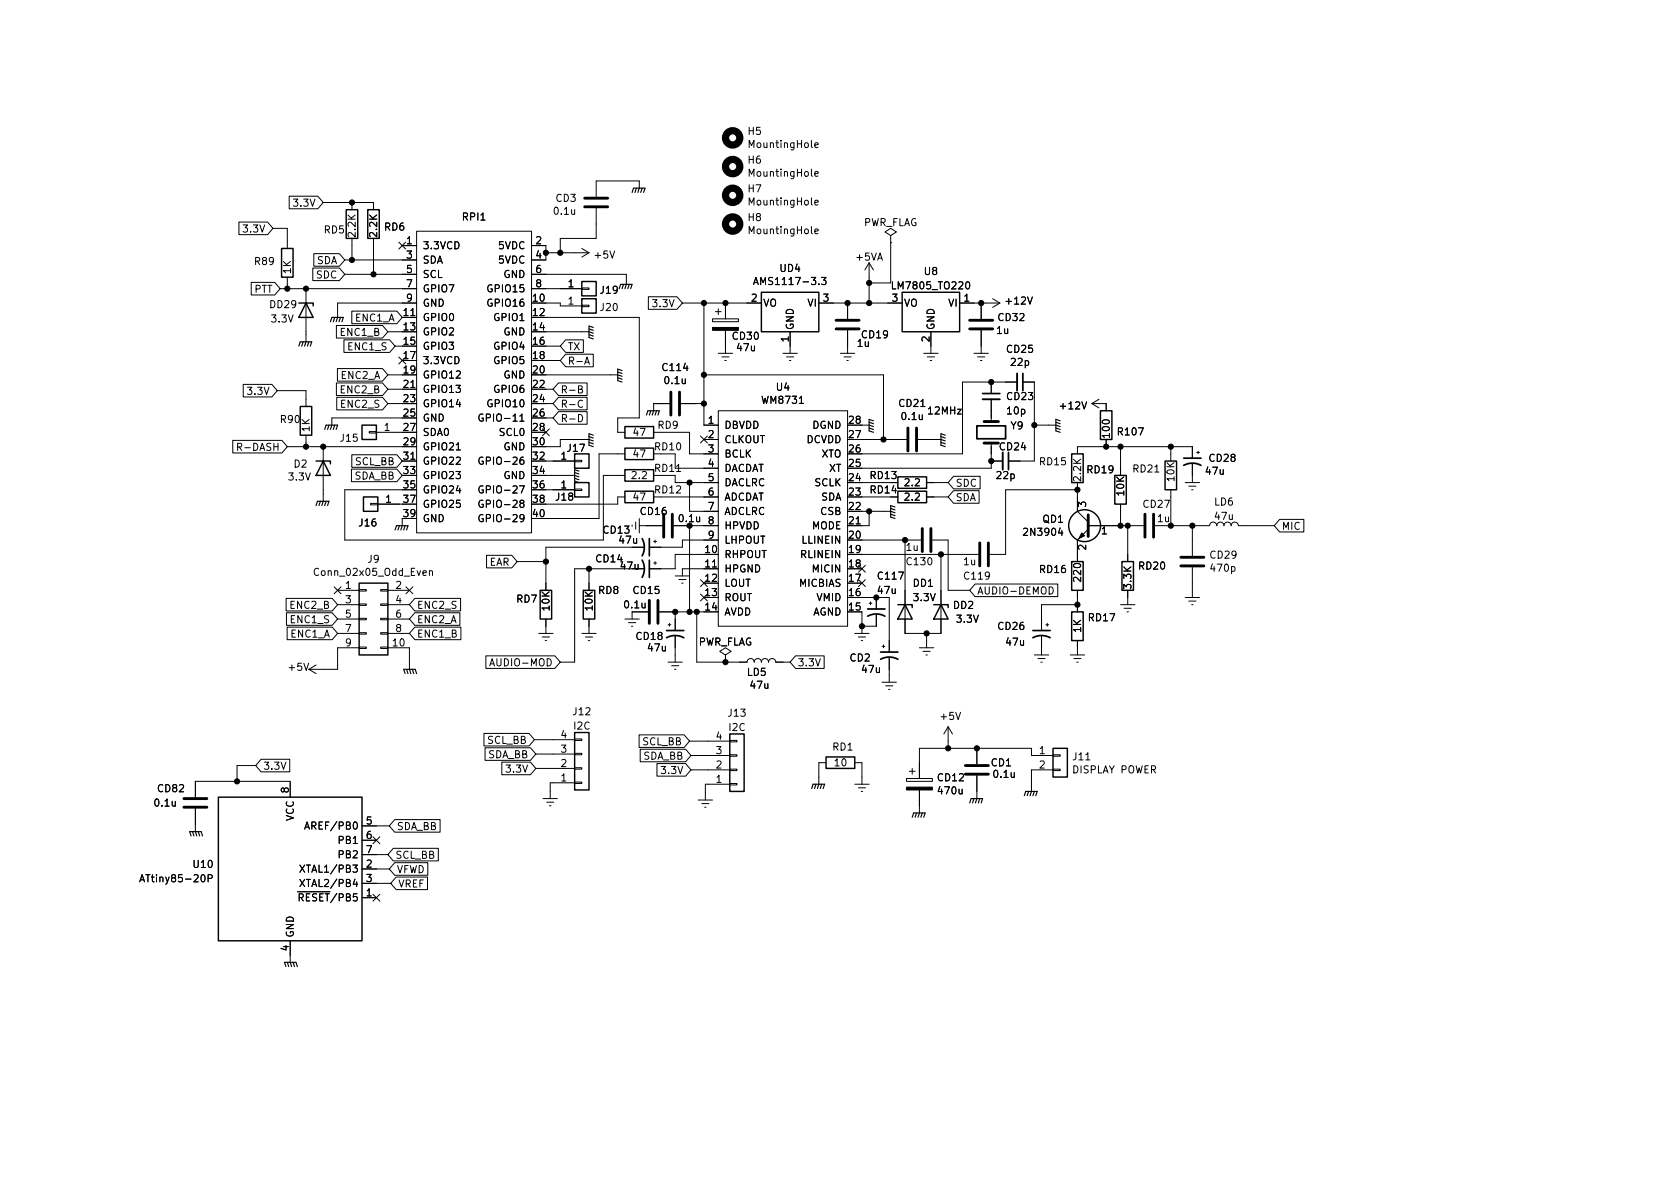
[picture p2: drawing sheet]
<svg xmlns="http://www.w3.org/2000/svg" width="297mm" height="210mm" viewBox="0 0 297 210" stroke-linecap="round" stroke-linejoin="round" font-family="sans-serif">
<g fill="none" stroke="#000" stroke-width=".18">
<path d="M42.2 39.3h5.1l1 1.1-1 1.1h-5.1zM51.1 34.7h5.1l.9 1.1-.9 1.1h-5.1zM57.1 35.8h8.9v1.3M62.2 35.8v1.3M105.4 36.8v5.4h-6.3v2.5M113 33.3v-1.3h-7.6v2.8M144.1 25.7l.6-.1-.1-.3-.3-.1-.2 .2v.6h.5M144.1 35.8l.6-.1-.1-.2-.3-.1-.2 .2v.6h.5M144.1 30.8l.6-.2-.1-.2-.3-.1-.2 .2v.6h.5M44.4 49.9h4.2l.9 1.1-.9 1.2h-4.2zM48.3 40.4h2.5v3.5M49.5 51h24.2"/>
<path d="M50.8 49v2M54.1 51v9.4M55.3 47.4h4.7l1 1.1-1 1.1h-4.7zM55.5 44.9h4.5l1 1.1-1 1.1h-4.5zM59.5 57.6h8.1l1 1.1-1 1.1h-8.1zM61 46h12.7M61 48.5h12.7M62.2 55h8l.9 1.1-.9 1.1h-8zM62.2 42.2v3.8M66 42.2v6.3M68.6 58.7h2.5M70.5 42.8l1.2 1.2"/>
<path d="M71.1 43.4h2.6M71.1 56.1h2.6M71.7 42.8l-1.2 1.2M73.7 40.9h20.3v53.3h-20.3zM73.7 53.6h-14v2.5M94 43.4h2.5v2.6h-2.5M94 48.5h16.7v1.8M94 51h8.9M96.5 53.6h2.6v.5h3.8M96.5 56.1h16.5v17.8h-3.8v2.5h1.3M96.5 44.7h7.6M96.5 58.7h7.6"/>
<path d="M102.9 54h1.2v.2h-1.2zM102.9 50.9h1.2v.3h-1.2zM102.9 43.9l1.2 .8M104.1 44.7l-1.2 .8M114.6 52.5h5.1l.9 1.1-.9 1.1h-5.1zM120.6 53.6h14M124.5 53.6v21.6h2.5M126 56.4h4.6v.5h-4.6zM126.5 55.1h1M127 54.6v1M128.3 53.6v2.8M128.3 58.4v4.1"/>
<path d="M133.2 50.3l.5-1.2 .4 1.2M133.3 50h.7M139.7 58.7v3.8M144.1 40.9l.6-.1-.1-.3h-.3l-.2 .2v.6h.5M144.8 53.6h14.7M145.3 49.1h.7l-.4 .4 .4 .2v.5l-.2 .1-.5-.1M149.9 53.6v2.8M149.9 58.4v4.1M153.7 46.5l-.8 1.2M153.7 46.5v7.1M153.7 46.5l.7 1.2M157.5 41.7l1-.7-1-.6-1 .6 1 .7v1.2"/>
<path d="M157.5 42.9h.1M157.5 42.9v7.1h-3.8M164.6 58.7v3.8M169.7 53.6h7.1M173.5 53.6v2.8M173.5 58.4v4.1M175.5 52.8l1.3 .8M176.8 53.6l-1.3 .8M41.2 77.9h8.6l1 1.1-1 1.1h-8.6zM42 79h.6l.1-.2v-.3l-.7-.1v1.3M43 68h5.1l.9 1.1-.9 1.1h-5.1zM49 69.1h5.1v2.8"/>
<path d="M50.8 79h20.3M54.1 77v2M57.1 79v9.6M59.5 67.7h8.1l1 1.1-1 1.1h-8.1zM59.5 70.3h8.1l1 1.1-1 1.1h-8.1zM59.7 65.2h7.9l1 1.1-1 1.1h-7.9zM60.8 60.1h8.1l.9 1.1-.9 1.1h-8.1zM65.3 76.3h1.2v.3h-1.2zM66.5 76.4h4.6M68.6 66.3h2.5M68.6 68.8h5.1M68.6 71.4h2.5"/>
<path d="M69.8 61.2h1.3M70.5 63.1l1.2 1.3M71.1 73.9h-12.4v1.3M71.7 63.1l-1.2 1.3M80.7 79.6h.7M85.4 73.3a.59 .59 0 0 0-.7 .5 .59 .59 0 0 0 .7 .6v-.5h-.2M95.9 75.8l1.2 1.3M96.5 63.7h2.6M96.5 66.3h12.7M96.5 68.8h1.3M96.5 71.4h1.3M96.5 73.9h1.3"/>
<path d="M96.5 61.2h2.6M97.1 75.8l-1.2 1.3M98.7 72.8h5.1v2.2h-5.1l-.9-1.1zM98.7 67.7h5.1v2.2h-5.1l-.9-1.1zM98.7 70.3h5.1v2.2h-5.1l-.9-1.1zM100 62.6h4.9v2.3h-4.9l-.9-1.2zM100 60.1h3.1v2.2h-3.1l-.9-1.1zM102.3 73.3a.64 .64 0 0 1 .7 .6 .64 .64 0 0 1-.7 .7zM102.3 68.8h.5l.1-.2v-.3l-.6-.1v1.3h.5l.1-.1 .1-.3-.3-.3M103 70.9a.6 .6 0 0 0-.8 .4 .6 .6 0 0 0 .6 .7l.2-.1M103.4 64.4l.4-1.3 .4 1.3M103.5 64.1h.6"/>
<path d="M104.1 77.7h-5v1.3h-2.6M115.6 76.4h6.3v3.9h5.1M118.4 71.4h-2.8v1.2M120.4 71.4h4.1M123.9 77.1l1.2 1.2M124.5 77.7h2.5M124.5 66.3h31.7v11.4M125.1 77.1l-1.2 1.2M127 72.6h22.9v38.1h-22.9zM127 62.5h2.5M127.6 63.1h1.3M128.1 63.7h.3"/>
<path d="M138.4 62.5h2.6M139.1 63.1h1.2M139.6 63.7h.2M148.6 62.5h2.5M149.2 63.1h1.3M149.7 63.7h.3M152.4 75.2h1.3M152.4 77.7h7.9M162.3 77.7h4.1M163.3 62.5h2.6M164 63.1h1.2M164.5 63.7h.2"/>
<path d="M172.2 62.5h2.6M172.8 63.1h1.3M173.4 63.7h.2M175.3 67.6v2M175.3 70.6v3.9M175.3 78.4v4.4h-22.9M179.8 67.6h-9.6v12.7h-17.8M180.8 67.6h2.1v13.9h-4.6M182.9 75.2h3.8M193 71.4h2.6v1.2M193 71.4l1.3 .7M194.3 70.6l-1.3 .8"/>
<path d="M195.6 77.7v1.3M198.1 79v5.1M207 79v2.5M211.8 79.8v.5M62.1 83h8.1l.9 1.1-.9 1.1h-8.1zM62.2 80.4h8l.9 1.1-.9 1.1h-8zM65.5 89h1.3v.3h-1.3zM66.8 89.1h4.3M71.1 81.5h2.6M71.1 91.7v1.3M85.4 80.9a.59 .59 0 0 0-.7 .6 .59 .59 0 0 0 .7 .5v-.4h-.2M85.4 86a.59 .59 0 0 0-.7 .5 .59 .59 0 0 0 .7 .6v-.5h-.2"/>
<path d="M85.4 88.5a.59 .59 0 0 0-.7 .6 .59 .59 0 0 0 .7 .6v-.5h-.2M85.4 91.1a.59 .59 0 0 0-.7 .5 .59 .59 0 0 0 .7 .6v-.5h-.2M86 98.2h4.5l.9 1.1-.9 1.1h-4.5zM91.4 99.3h5.1M96.5 81.5h5.1M96.5 86.6h5.1M96.5 84.1h5.1M101.6 86.5h1.3v.2h-1.3zM101.6 81.4h1.3v.3h-1.3zM110.5 87.9h-1.3v1.2h-12.7M110.5 84.1h-3.8v11.4h-45.7v-8.9h10.1M110.5 80.3h-4.6v11.4h-9.4"/>
<path d="M112.4 92.3v1.3M113 93h4.1M113 91.7v2.5M113.8 96.8h-17.3v7.6M115.6 87.9h11.4M115.6 84.1h3.8v1.2h7.6M115.6 99.6h.5M115.6 95.8h.5M115.8 95.5v.5M115.8 99.3v.5M119.1 93h7.9M119.4 80.3v2.5h7.6"/>
<path d="M121.9 85.3v5.1h5.1M121.9 93v15.2M124.5 98h-5.1v2.6h-4.6M127 95.5h-6.4v1.3h-5.8M151.8 100l1.2 1.2M152.4 87.9h6.3M152.4 85.3h5.1M152.4 90.4h5.1M152.4 95.5h10.4M152.4 98h20.6M153 100l-1.2 1.2M153.7 90.4v2.6h-3.8"/>
<path d="M160 95.5v16.5h6.4v-14M163.8 87.9h3.8M163.8 85.3h3.8M164.8 95.5h2.8v8.9h3.8M168.6 84.2h4.7v2.2h-4.7l-1-1.1zM168.6 86.8h4.5v2.2h-4.5l-1-1.1zM175.3 81.5h2M190.5 80.3v-1.3h20.3v2M190.5 85.3v5.1l1.9 1.9M190.5 86.6h-12.7v11.4h-2.8M192.4 93.6l-1.9 1.9v3.8M192.4 93h9.8"/>
<path d="M198.1 89.1v3.9M199.4 93v6.3M204.2 93h9.7a.64 .64 0 0 1 .6-.7 .64 .64 0 0 1 .6 .7 .64 .64 0 0 1 .7-.7 .64 .64 0 0 1 .6 .7 .64 .64 0 0 1 .6-.7 .64 .64 0 0 1 .7 .7 .64 .64 0 0 1 .6-.7 .64 .64 0 0 1 .6 .7h6.4M207 86.6v6.4M209.5 85.3h2.6M210.2 86h1.3M210.7 86.6h.2M210.8 82v3.3M210.8 93v5.3M211.6 80h.5M226.3 91.8h4.2v2.3h-4.2l-1-1.1zM50.6 105.8h8.1l1 1.1-1 1.1h-8.1z"/>
<path d="M50.6 108.4h8.1l1 1.1-1 1.1h-8.1zM50.8 110.9h7.9l1 1.1-1 1.1h-7.9zM54.6 118.4l1.3 .7M55.9 117.6l-1.3 .8M59.1 103.8l1.2 1.2M59.7 106.9h3.8M59.7 104.4h3.8M59.7 109.5h3.8M59.7 112h3.8M60.3 103.8l-1.2 1.2M63.5 114.4h1.3v.3h-1.3zM63.5 111.9h1.3v.2h-1.3z"/>
<path d="M63.5 109.3h1.3v.3h-1.3zM63.5 106.8h1.3v.3h-1.3zM63.5 104.3h1.3v.2h-1.3zM63.5 114.5h-3.8v3.9h-5.1M67.3 114.4h1.3v.3h-1.3zM67.3 111.9h1.3v.2h-1.3zM67.3 109.3h1.3v.3h-1.3zM67.3 106.8h1.3v.3h-1.3zM67.3 104.3h1.3v.2h-1.3zM68.6 106.9h3.8M68.6 114.5h3.8v3.9M68.6 104.4h3.8"/>
<path d="M68.6 109.5h3.8M68.6 112h3.8M71.8 103.8l1.2 1.2M73 103.8l-1.2 1.2M73.3 110.9h8.2v2.2h-8.2l-.9-1.1zM73.3 108.4h8v2.2h-8l-.9-1.1zM73.3 105.8h8.1v2.2h-8.1l-.9-1.1zM75.9 101l.2-.1 .3 .1 .1 .8M75.9 100.9v.9M85.9 116h12.2l1 1.1-1 1.1h-12.2zM86.6 117.8l.4-1.3 .4 1.3M86.7 117.4h.6"/>
<path d="M95.2 112h2.6M95.9 112.6h1.3M96.4 113.3h.2M96.5 109.5v2.5M102.9 112h2.5M103.5 112.6h1.3M104 113.3h.3M104.1 100.6v3.8M104.1 109.5v2.5M110.5 109.5h2.5M111.1 110.1h1.3M111.6 110.7h.3"/>
<path d="M113.8 100.6h-12.2v16.5h-2.5M114.6 108.2h-2.8v1.3M116.6 108.2h7.9M118.1 117.1h2.5M118.1 110.5h.5M118.4 110.2v.5M118.7 117.7h1.3M119.3 118.4h.2M119.4 108.2v3.3M119.4 112.5v4.6M119.4 101.8h2.5M120 102.5h1.3"/>
<path d="M120.5 103.1h.3M123.2 108.2v8.9h8.9a.64 .64 0 0 1 .6-.6 .64 .64 0 0 1 .6 .6 .64 .64 0 0 1 .7-.6 .64 .64 0 0 1 .6 .6 .64 .64 0 0 1 .7-.6 .64 .64 0 0 1 .6 .6 .64 .64 0 0 1 .6-.6 .64 .64 0 0 1 .7 .6h2.5M123.9 102.5l1.2 1.2M123.9 105l1.2 1.3M125.1 102.5l-1.2 1.2M125.1 105l-1.2 1.3M127 100.6h-6.4v1.2M128.3 115.8l1-.6-1-.7-1 .7 1 .6v1.3M128.3 117.1h.1M140.7 116h5v2.2h-5l-1-1.1zM151.1 112h2.6M151.8 112.6h1.2"/>
<path d="M151.8 102.5l1.2 1.2M152.3 113.3h.2M152.4 105.7h2.5v2M152.4 108.2v3.8M153 102.5l-1.2 1.2M153.7 106.7h.5M153.9 106.4v.5M154.9 108.7v2h-2.5M156 114.3h.5M156.2 114v.5M157.2 105.7v9.6M157.2 116.3v4.3"/>
<path d="M162.6 114.5h2.5M163.2 115.2h1.3M163.7 115.8h.3M163.8 112v2.5M172.4 103.3h14.6v2.2h-14.6l-1-1.1zM182.9 115.8h2.5M183.5 116.5h1.3M184 117.1h.3M184.1 112.5v3.3M184.9 110.5h.5M185.2 110.2v.5M185.5 103.8a.64 .64 0 0 1 .7 .6 .64 .64 0 0 1-.7 .7z"/>
<path d="M189.2 115.8h2.6M189.9 116.5h1.2M190.4 117.1h.2M190.5 106.9h-6.4v4.6M190.5 104.4v3.8M190.5 113.3v2.5M198.1 106.9h2.6M198.8 107.6h1.2M199.3 108.2h.2M199.4 104.4v2.5M209.5 105.7h2.6M210.2 106.3h1.3"/>
<path d="M210.7 106.9h.2M210.8 100.3v5.4M45.2 135.4h-3.3v2.8M46.2 134.3h5v2.2h-5l-1-1.1zM85.6 129.7h7.9l1 1.1-1 1.1h-7.9zM85.8 132.2h8l.9 1.1-.9 1.2h-8zM88.7 134.8h5.1l.9 1.1-.9 1.1h-5.1zM94.5 130.8h7.1M94.7 135.9h6.9M94.7 133.3h6.9M101.6 130.7h1.3v.2h-1.3zM101.6 133.2h1.3v.3h-1.3z"/>
<path d="M101.6 135.8h1.3v.2h-1.3zM101.6 138.3h1.3v.3h-1.3zM101.6 138.4h-4.3v2.8M113 129.9h8l.9 1.2-.9 1.1h-8zM113.2 132.5h8l1 1.1-1 1.1h-8zM116.2 135h5l1 1.1-1 1.1h-5zM121.9 131.1h7.1M122.2 136.1h6.8M122.2 133.6h6.8M129 130.9h1.3v.3h-1.3zM129 133.5h1.3v.2h-1.3zM129 136h1.3v.3h-1.3z"/>
<path d="M129 138.6h1.3v.2h-1.3zM129 138.7h-4.3v2.8M146 134.9h-1.2v3.8M151.1 138.7h2.6M151.1 134.9h1.3v3.8M151.8 139.3h1.2M152.3 139.9h.2M156 120.6h2.5M156.6 121.3h1.3M157.1 121.9h.3M160.3 137.7h4.5v.5h-4.5zM160.8 136.4h1"/>
<path d="M161.3 135.9v1M162.6 139.7v4.1M167.6 128.5l-.7 1.3M167.6 128.5v3.8M167.6 128.5l.8 1.3M172.7 132.3v2.8M172.7 137.2v4M186.2 136h1.3v.3h-1.3zM186.2 133.5h1.3v.2h-1.3zM186.2 136.1h-3.8v3.8M186.2 133.6h-3.8v-1.3h-19.8v5.4M24.7 155.9l.4-1.2 .5 1.2"/>
<path d="M24.8 155.6h.6M34.5 141v-2.8h16.8v2.8M34.5 143v4.1M36.8 155.3h.6l.1-.2v-.3l-.7-.1v1.2M53 153l.9 1.2M53 155.5l.9 1.3M53.9 146.6l.4-1.3 .4 1.3M53.9 153l-.9 1.2M53.9 155.5l-.9 1.3M54 146.3h.6M64 158.7h2.5M64 153.7h4.8"/>
<path d="M64 156.2h5.1M64 146h4.8M64 148.6h2.5M64 151.1h4.6M65.9 148l1.3 1.2M65.9 158.1l1.3 1.3M67.2 148l-1.3 1.2M67.2 158.1l-1.3 1.3M69.5 150h8v2.2h-8l-.9-1.1zM69.8 152.6h5.8v2.2h-5.8l-1-1.1zM69.8 144.9h8v2.3h-8l-1-1.2zM70 155.1h5.6v2.2h-5.6l-.9-1.1z"/>
<path d="M96 141.2h2.6M96.6 141.9h1.3M97.2 142.5h.2M123.4 141.5h2.6M124.1 142.1h1.2M124.6 142.7h.2M51.3 166.4v3.8"/>
</g>
<g fill="#000" stroke="#000" stroke-width=".18">
<path d="M126 57.9h4.6v.5h-4.6zM191.3 94.2l.5 .5-1 .5zM160.3 139.2h4.5v.5h-4.5z"/>
<circle cx="62.2" cy="35.8" r=".46"/>
<circle cx="50.8" cy="51" r=".46"/>
<circle cx="54.1" cy="51" r=".46"/>
<circle cx="62.2" cy="46" r=".46"/>
<circle cx="66" cy="48.5" r=".46"/>
<circle cx="96.5" cy="44.7" r=".46"/>
<circle cx="99.1" cy="44.7" r=".46"/>
<circle cx="124.5" cy="53.6" r=".46"/>
<circle cx="128.3" cy="53.6" r=".46"/>
<circle cx="149.9" cy="53.6" r=".46"/>
<circle cx="153.7" cy="53.6" r=".46"/>
<circle cx="153.7" cy="50" r=".46"/>
<circle cx="173.5" cy="53.6" r=".46"/>
<circle cx="54.1" cy="79" r=".46"/>
<circle cx="57.1" cy="79" r=".46"/>
<circle cx="124.5" cy="71.4" r=".46"/>
<circle cx="124.5" cy="66.3" r=".46"/>
<circle cx="156.2" cy="77.7" r=".46"/>
<circle cx="175.3" cy="67.6" r=".46"/>
<circle cx="182.9" cy="75.2" r=".46"/>
<circle cx="195.6" cy="79" r=".46"/>
<circle cx="198.1" cy="79" r=".46"/>
<circle cx="207" cy="79" r=".46"/>
<circle cx="96.5" cy="99.3" r=".46"/>
<circle cx="121.9" cy="85.3" r=".46"/>
<circle cx="121.9" cy="93" r=".46"/>
<circle cx="153.7" cy="90.4" r=".46"/>
<circle cx="160" cy="95.5" r=".46"/>
<circle cx="166.4" cy="98" r=".46"/>
<circle cx="175.3" cy="81.5" r=".46"/>
<circle cx="190.5" cy="86.6" r=".46"/>
<circle cx="198.1" cy="93" r=".46"/>
<circle cx="199.4" cy="93" r=".46"/>
<circle cx="207" cy="93" r=".46"/>
<circle cx="210.8" cy="93" r=".46"/>
<circle cx="104.1" cy="100.6" r=".46"/>
<circle cx="119.4" cy="108.2" r=".46"/>
<circle cx="121.9" cy="108.2" r=".46"/>
<circle cx="123.2" cy="108.2" r=".46"/>
<circle cx="128.3" cy="117.1" r=".46"/>
<circle cx="152.4" cy="110.7" r=".46"/>
<circle cx="154.9" cy="105.7" r=".46"/>
<circle cx="163.8" cy="112" r=".46"/>
<circle cx="190.5" cy="106.9" r=".46"/>
<circle cx="41.9" cy="138.2" r=".46"/>
<circle cx="167.6" cy="132.3" r=".46"/>
<circle cx="172.7" cy="132.3" r=".46"/>
</g>
<g fill="none" stroke="#000" stroke-width="1.3">
<circle cx="129.5" cy="29.5" r="1.27"/>
<circle cx="129.5" cy="24.4" r="1.27"/>
<circle cx="129.5" cy="34.5" r="1.27"/>
<circle cx="129.5" cy="39.6" r="1.27"/>
</g>
<g fill="none" stroke="#000" stroke-width=".25">
<path d="M61.2 37.1h2v5.1h-2zM65 37.1h2.1v5.1h-2.1zM49.8 43.9h2v5.1h-2zM52.8 53.6h2.6v.5M54.1 53.6l1.3 2.5h-2.6zM102.9 52.8h2.5v2.6h-2.5zM102.9 49.8h2.5v2.5h-2.5zM134.6 51.7h10.2v7h-10.2zM159.5 51.7h10.2v7h-10.2zM53.1 71.9h2v5.1h-2zM64 75.2h2.5v2.5h-2.5zM110.5 79.2h5.1v2.1h-5.1z"/>
<path d="M110.5 75.4h5.1v2.1h-5.1zM194.6 72.6h2v5.1h-2zM55.9 81.5h2.5v.5M57.1 81.5l1.3 2.6h-2.5zM64.3 87.9h2.5v2.5h-2.5zM101.6 85.3h2.5v2.6h-2.5zM101.6 80.3h2.5v2.5h-2.5zM110.5 86.9h5.1v2h-5.1zM110.5 83.1h5.1v2h-5.1zM158.7 86.9h5.1v2h-5.1zM158.7 84.3h5.1v2.1h-5.1zM189.5 99.3h2v5.1h-2z"/>
<path d="M189.5 80.3h2v5h-2zM197.1 84.1h2v5h-2zM198.4 99.3h2v5.1h-2zM206 81.5h2v5.1h-2zM63.5 103.1h5.1v12.7h-5.1zM95.5 104.4h2v5.1h-2zM103.1 104.4h2.1v5.1h-2.1zM158.7 106.9h2.6v.5M160 106.9l1.3 2.6h-2.6zM165.1 106.9h2.5v.5M166.4 106.9l1.2 2.6h-2.5zM189.5 108.2h2v5.1h-2z"/>
<path d="M101.6 129.5h2.5v10.2h-2.5zM129 129.8h2.6v10.1h-2.6zM146 133.9h5.1v2h-5.1zM186.2 132.3h2.5v5.1h-2.5zM38.6 141h25.4v25.4h-25.4z"/>
<circle cx="191.8" cy="93" r="2.82"/>
</g>
<g fill="none" stroke="#000" stroke-width=".51">
<path d="M103.4 35h4M103.4 36.6h4M147.8 58.2h4.1M147.8 56.6h4.1M171.4 58.2h4.1M171.4 56.6h4.1M118.6 69.3v4.1M120.1 69.3v4.1M160.5 75.7v4.1M162.1 75.7v4.1M174 74.5h2.5M174 78.4h2.5"/>
<path d="M117.3 90.9v4.1M118.9 90.9v4.1M163.1 93.5v4M164.6 93.5v4M173.2 96v4.1M174.8 96v4.1M192.4 91.1v3.8M202.4 90.9v4.1M204 90.9v4.1M208.8 98.5h4.1M114.8 106.2v4M116.3 106.2v4"/>
<path d="M208.8 100.1h4.1M170.7 135.4h4.1M170.7 136.9h4.1M32.5 141.2h4.1M32.5 142.7h4.1"/>
</g>
<g fill="none" stroke="#000" stroke-width=".2">
<path d="M111.8 34l.2-.7h2l-.2 .7M112.5 33.3l-.2 .7M113 33.3l-.2 .7M113.5 33.3l-.2 .7M58.4 56.9l.3-.8h2l-.2 .8M59.2 56.1l-.3 .8M59.7 56.1l-.3 .8M60.2 56.1l-.3 .8M104.1 59.2l.8 .2M104.1 58.7l.8 .2M104.1 58.2l.8 .2M104.9 57.9l-.8-.2v2l.8 .2"/>
<path d="M109.5 51l.2-.7h2.1l-.3 .7M110.2 50.3l-.2 .7M110.7 50.3l-.2 .7M111.3 50.3l-.3 .7M52.8 61.2l.3-.8h2l-.2 .8M53.6 60.4l-.3 .8M54.1 60.4l-.3 .8M54.6 60.4l-.2 .8M57.4 75.9l.3-.7h2l-.3 .7M58.2 75.2l-.3 .7M58.7 75.2l-.3 .7M59.2 75.2l-.3 .7"/>
<path d="M104.1 78.2l.8 .3M104.1 77.7l.8 .3M104.1 77.2l.8 .3M104.9 77l-.8-.3v2l.8 .3M109.2 66.8l.8 .3M109.2 66.3l.8 .2M109.2 65.8l.8 .2M110 65.5l-.8-.2v2l.8 .3M114.3 73.4l.3-.8h2l-.3 .8M115.1 72.6l-.3 .8M115.6 72.6l-.3 .8M116.1 72.6l-.3 .8"/>
<path d="M153.7 75.7l.7 .2M153.7 75.2l.7 .2M153.7 74.7l.7 .2M154.4 74.4l-.7-.2v2l.7 .2M166.4 78.2l.7 .3M166.4 77.7l.7 .3M166.4 77.2l.7 .3M167.1 77l-.7-.3v2l.7 .3M186.7 75.7l.8 .2M186.7 75.2l.8 .2M186.7 74.7l.8 .2M187.5 74.4l-.8-.2v2l.8 .2"/>
<path d="M55.9 89.4l.2-.8h2.1l-.3 .8M56.6 88.6l-.2 .8M57.1 88.6l-.2 .8M57.7 88.6l-.3 .8M69.8 93.7l.3-.7h2l-.2 .7M70.6 93l-.2 .7M71.1 93l-.2 .7M71.6 93l-.2 .7M101.6 84.6l.8 .2M101.6 84.1l.8 .2M101.6 83.6l.8 .2M102.4 83.3l-.8-.2v2l.8 .2"/>
<path d="M157.5 90.9l.7 .3M157.5 90.4l.7 .3M157.5 89.9l.7 .3M158.2 89.7l-.7-.3v2l.7 .3M71.6 119.1l-.2-.7h2l.3 .7M71.9 118.4l.2 .7M72.4 118.4l.2 .7M72.9 118.4l.3 .7M143.5 139.4l.3-.7h2l-.3 .7M144.3 138.7l-.3 .7M144.8 138.7l-.3 .7M145.3 138.7l-.3 .7"/>
<path d="M181.9 139.9l-.3 .8M182.4 139.9l-.3 .8M182.9 139.9l-.3 .8M33.8 147.8l-.3-.7h2.1l.2 .7M34 147.1l.3 .7M34.5 147.1l.3 .7M35.1 147.1l.2 .7M161.3 144.5l.2-.7h2.1l-.3 .7M162.1 143.8l-.3 .7M162.6 143.8l-.3 .7M163.1 143.8l-.3 .7M171.4 142l.3-.8h2l-.2 .8"/>
<path d="M172.2 141.2l-.2 .8M172.7 141.2l-.2 .8M173.2 141.2l-.2 .8M181.1 140.7l.3-.8h2l-.3 .8M50.5 170.9l-.2-.7h2l.3 .7M50.8 170.2l.3 .7M51.3 170.2l.3 .7M51.8 170.2l.3 .7"/>
</g>
<path d="M173.7 70.6h3.1M179.8 66v3.1M177.3 80v3.1" fill="none" stroke="#000" stroke-width=".33"/>
<g fill="none" stroke="#000" stroke-width=".3">
<path d="M172.7 75.3h5.1v2.3h-5.1zM173.7 69.6h3.1M180.8 66v3.1M113.5 99.1a3.2 3.2 0 0 1 0 3M113.5 95.2a3.2 3.2 0 0 1 0 3.1M114.8 95.2v3.1M114.8 99.1v3M178.3 80v3.1M209.3 81h3M209.3 82.3a3.2 3.2 0 0 1 3 0M117.9 111.5h3M117.9 112.8a3.2 3.2 0 0 1 3 0"/>
<path d="M153.4 107.7h3.1M153.4 109a3.2 3.2 0 0 1 3.1 0M155.7 115.3h3M155.7 116.6a3.2 3.2 0 0 1 3 0M182.6 111.5h3.1M182.6 112.8a3.2 3.2 0 0 1 3.1 0"/>
</g>
<g font-size="1.8">
<text x="132.3" y="23.8">H5</text>
<text x="132.3" y="28.9">H6</text>
<text x="132.6" y="26.2">MountingHole</text>
<text x="98.3" y="35.7">CD3</text>
<text x="132.3" y="34">H7</text>
<text x="132.6" y="31.2">MountingHole</text>
<text x="43.4" y="41.1">3.3V</text>
<text x="52.2" y="36.5">3.3V</text>
<text x="57.3" y="41.3">RD5</text>
<text x="62.9" y="41.8" transform="rotate(-90 62.9 41.8)">2.2K</text>
<text x="66.7" y="41.8" transform="rotate(-90 66.7 41.8)">2.2K</text>
<text x="68" y="40.8">RD6</text>
<text x="81.9" y="39">RPI1</text>
<text x="98.1" y="38">0.1u</text>
<text x="132.3" y="39.1">H8</text>
<text x="132.6" y="36.3">MountingHole</text>
<text x="132.6" y="41.4">MountingHole</text>
<text x="152.5" y="40">PWR_FLAG</text>
<text x="45.1" y="46.9">R89</text>
<text x="56" y="46.7">SDA</text>
<text x="71.9" y="43.2">1</text>
<text x="71.9" y="45.7">3</text>
<text x="74.7" y="44.1">3.3VCD</text>
<text x="74.7" y="46.6">SDA</text>
<text x="88.2" y="44.1">5VDC</text>
<text x="88.2" y="46.6">5VDC</text>
<text x="94.8" y="43.2">2</text>
<text x="94.8" y="45.7">4</text>
<text x="105.3" y="45.7">+5V</text>
<text x="151.4" y="46.1">+5VA</text>
<text x="44.9" y="51.8">PTT</text>
<text x="51.4" y="48.4" transform="rotate(-90 51.4 48.4)">1K</text>
<text x="56" y="49.2">SDC</text>
<text x="71.9" y="48.3">5</text>
<text x="71.9" y="50.8">7</text>
<text x="71.9" y="53.3">9</text>
<text x="74.7" y="49.1">SCL</text>
<text x="74.7" y="51.7">GPIO7</text>
<text x="86.6" y="51.7">GPIO15</text>
<text x="89" y="49.1">GND</text>
<text x="94.3" y="53.3">10</text>
<text x="94.8" y="48.3">6</text>
<text x="94.8" y="50.8">8</text>
<text x="100.5" y="53.8">1</text>
<text x="100.5" y="50.8">1</text>
<text x="106.2" y="51.9">J19</text>
<text x="132.9" y="53.3">2</text>
<text x="134.2" y="50.4">AMS1117-3.3</text>
<text x="137.9" y="48.1">UD4</text>
<text x="145.6" y="53.3">3</text>
<text x="157.8" y="53.3">3</text>
<text x="158.2" y="51.2">LM7805_TO220</text>
<text x="163.5" y="48.6">U8</text>
<text x="170.5" y="53.3">1</text>
<text x="178" y="53.8">+12V</text>
<text x="47.8" y="54.5">DD29</text>
<text x="48.1" y="57">3.3V</text>
<text x="60.3" y="59.4">ENC1_B</text>
<text x="62.9" y="56.9">ENC1_A</text>
<text x="71.4" y="55.9">11</text>
<text x="71.4" y="58.4">13</text>
<text x="74.7" y="56.8">GPIO0</text>
<text x="74.7" y="59.3">GPIO2</text>
<text x="74.7" y="54.2">GND</text>
<text x="86.6" y="54.2">GPIO16</text>
<text x="87.6" y="56.8">GPIO1</text>
<text x="89" y="59.3">GND</text>
<text x="94.3" y="55.9">12</text>
<text x="94.3" y="58.4">14</text>
<text x="106.2" y="55">J20</text>
<text x="115.7" y="54.3">3.3V</text>
<text x="134.9" y="54.2">VO</text>
<text x="140.3" y="58.4" transform="rotate(-90 140.3 58.4)">GND</text>
<text x="142.9" y="54.2">VI</text>
<text x="152.4" y="59.8">CD19</text>
<text x="159.8" y="54.2">VO</text>
<text x="165.2" y="58.4" transform="rotate(-90 165.2 58.4)">GND</text>
<text x="167.7" y="54.2">VI</text>
<text x="176.3" y="59">1u</text>
<text x="176.6" y="56.8">CD32</text>
<text x="61.7" y="61.9">ENC1_S</text>
<text x="71.4" y="61">15</text>
<text x="71.4" y="63.5">17</text>
<text x="74.7" y="61.8">GPIO3</text>
<text x="74.7" y="64.4">3.3VCD</text>
<text x="87.6" y="61.8">GPIO4</text>
<text x="87.6" y="64.4">GPIO5</text>
<text x="94.3" y="61">16</text>
<text x="94.3" y="63.5">18</text>
<text x="100.3" y="64.5">R-A</text>
<text x="100.3" y="61.9">TX</text>
<text x="117.3" y="65.6">C114</text>
<text x="129.6" y="60.1">CD30</text>
<text x="130.4" y="62.1">47u</text>
<text x="139.4" y="60.4" transform="rotate(-90 139.4 60.4)">1</text>
<text x="151.6" y="61.3">1u</text>
<text x="164.3" y="60.4" transform="rotate(-90 164.3 60.4)">2</text>
<text x="178.1" y="62.4">CD25</text>
<text x="178.8" y="64.7">22p</text>
<text x="44.1" y="69.8">3.3V</text>
<text x="60.3" y="69.6">ENC2_B</text>
<text x="60.3" y="67">ENC2_A</text>
<text x="71.4" y="66">19</text>
<text x="71.4" y="68.6">21</text>
<text x="71.4" y="71.1">23</text>
<text x="74.7" y="66.9">GPIO12</text>
<text x="74.7" y="69.5">GPIO13</text>
<text x="87.6" y="69.5">GPIO6</text>
<text x="89" y="66.9">GND</text>
<text x="94.3" y="66">20</text>
<text x="94.3" y="68.6">22</text>
<text x="94.3" y="71.1">24</text>
<text x="99.1" y="69.6">R-B</text>
<text x="117.6" y="67.9">0.1u</text>
<text x="134.9" y="71.4">WM8731</text>
<text x="137.3" y="69.1">U4</text>
<text x="159" y="72">CD21</text>
<text x="178.1" y="70.7">CD23</text>
<text x="49.7" y="74.8">R90</text>
<text x="54.7" y="76.3" transform="rotate(-90 54.7 76.3)">1K</text>
<text x="60.4" y="72.1">ENC2_S</text>
<text x="68" y="76.2">1</text>
<text x="71.4" y="73.7">25</text>
<text x="71.4" y="76.2">27</text>
<text x="74.7" y="72">GPIO14</text>
<text x="74.7" y="74.5">GND</text>
<text x="74.7" y="77.1">SDA0</text>
<text x="86" y="74.5">GPIO-11</text>
<text x="86.6" y="72">GPIO10</text>
<text x="88.4" y="77.1">SCL0</text>
<text x="94.3" y="73.7">26</text>
<text x="94.3" y="76.2">28</text>
<text x="99.1" y="74.6">R-D</text>
<text x="99.1" y="72.1">R-C</text>
<text x="112" y="77.1">47</text>
<text x="116.3" y="75.8">RD9</text>
<text x="125.2" y="74.9">1</text>
<text x="125.2" y="77.5">2</text>
<text x="128" y="75.8">DBVDD</text>
<text x="143.6" y="75.8">DGND</text>
<text x="150.1" y="77.5">27</text>
<text x="150.1" y="74.9">28</text>
<text x="159.5" y="74.3">0.1u</text>
<text x="164.2" y="73.3">12MHz</text>
<text x="178.1" y="73.3">10p</text>
<text x="178.7" y="75.9">Y9</text>
<text x="187.6" y="72.4">+12V</text>
<text x="196.2" y="77.3" transform="rotate(-90 196.2 77.3)">100</text>
<text x="197.8" y="77">R107</text>
<text x="42.7" y="79.7">R-DASH</text>
<text x="52" y="82.7">D2</text>
<text x="60.3" y="78.1">J15</text>
<text x="62.8" y="82.3">SCL_BB</text>
<text x="71.4" y="78.7">29</text>
<text x="71.4" y="81.3">31</text>
<text x="71.4" y="83.8">33</text>
<text x="74.7" y="79.6">GPIO21</text>
<text x="74.7" y="82.2">GPIO22</text>
<text x="86" y="82.2">GPIO-26</text>
<text x="89" y="79.6">GND</text>
<text x="94.3" y="78.7">30</text>
<text x="94.3" y="81.3">32</text>
<text x="94.3" y="83.8">34</text>
<text x="99.2" y="81.3">1</text>
<text x="100.4" y="79.9">J17</text>
<text x="112" y="80.9">47</text>
<text x="115.8" y="79.6">RD10</text>
<text x="115.8" y="83.4">RD11</text>
<text x="125.2" y="80">3</text>
<text x="125.2" y="82.5">4</text>
<text x="128" y="78.4">CLKOUT</text>
<text x="128" y="80.9">BCLK</text>
<text x="128" y="83.4">DACDAT</text>
<text x="142.6" y="78.4">DCVDD</text>
<text x="145.2" y="80.9">XTO</text>
<text x="146.6" y="83.4">XT</text>
<text x="150.1" y="82.5">25</text>
<text x="150.1" y="80">26</text>
<text x="176.8" y="79.6">CD24</text>
<text x="183.9" y="82.3">RD15</text>
<text x="192.3" y="83.7">RD19</text>
<text x="200.4" y="83.5">RD21</text>
<text x="213.3" y="83.9">47u</text>
<text x="213.9" y="81.7">CD28</text>
<text x="51.1" y="85">3.3V</text>
<text x="62.6" y="84.8">SDA_BB</text>
<text x="68.2" y="88.9">1</text>
<text x="71.4" y="86.4">35</text>
<text x="71.4" y="88.9">37</text>
<text x="74.7" y="84.7">GPIO23</text>
<text x="74.7" y="87.2">GPIO24</text>
<text x="74.7" y="89.8">GPIO25</text>
<text x="86" y="87.2">GPIO-27</text>
<text x="86" y="89.8">GPIO-28</text>
<text x="89" y="84.7">GND</text>
<text x="94.3" y="86.4">36</text>
<text x="94.3" y="88.9">38</text>
<text x="98.3" y="88.5">J18</text>
<text x="99.2" y="86.4">1</text>
<text x="111.8" y="84.7">2.2</text>
<text x="112" y="88.5">47</text>
<text x="115.8" y="87.2">RD12</text>
<text x="125.2" y="85.1">5</text>
<text x="125.2" y="87.6">6</text>
<text x="128" y="86">DACLRC</text>
<text x="128" y="88.5">ADCDAT</text>
<text x="144" y="86">SCLK</text>
<text x="145.1" y="88.5">SDA</text>
<text x="150.1" y="87.6">23</text>
<text x="150.1" y="85.1">24</text>
<text x="153.9" y="87.2">RD14</text>
<text x="153.9" y="84.7">RD13</text>
<text x="160.1" y="88.5">2.2</text>
<text x="160.1" y="86">2.2</text>
<text x="168.9" y="86.1">SDC</text>
<text x="168.9" y="88.6">SDA</text>
<text x="176.3" y="84.7">22p</text>
<text x="191.1" y="85" transform="rotate(-90 191.1 85)">2.2K</text>
<text x="192" y="89.6" transform="rotate(-90 192 89.6)">3</text>
<text x="198.8" y="87.6" transform="rotate(-90 198.8 87.6)">10K</text>
<text x="202.2" y="89.8">CD27</text>
<text x="207.6" y="85" transform="rotate(-90 207.6 85)">10K</text>
<text x="214.7" y="89.4">LD6</text>
<text x="63.6" y="93.1">J16</text>
<text x="71.4" y="91.4">39</text>
<text x="74.7" y="92.3">GND</text>
<text x="86" y="92.3">GPIO-29</text>
<text x="94.3" y="91.4">40</text>
<text x="106.7" y="94.4">CD13</text>
<text x="113.3" y="91.1">CD16</text>
<text x="120.2" y="92.3">0.1u</text>
<text x="125.2" y="90.2">7</text>
<text x="125.2" y="92.7">8</text>
<text x="125.2" y="95.2">9</text>
<text x="128" y="91.1">ADCLRC</text>
<text x="128" y="93.6">HPVDD</text>
<text x="143.5" y="93.6">MODE</text>
<text x="145.1" y="91.1">CSB</text>
<text x="150.1" y="95.2">20</text>
<text x="150.1" y="92.7">21</text>
<text x="150.1" y="90.2">22</text>
<text x="181.3" y="94.7">2N3904</text>
<text x="184.4" y="92.4">QD1</text>
<text x="194.8" y="94.5">1</text>
<text x="204.7" y="92.3">1u</text>
<text x="214.9" y="91.9">47u</text>
<text x="226.6" y="93.7">MIC</text>
<text x="56" y="101.8">Conn_02x05_Odd_Even</text>
<text x="65.1" y="99.5">J9</text>
<text x="86.4" y="100">EAR</text>
<text x="105.5" y="99.4">CD14</text>
<text x="109.6" y="96.1">47u</text>
<text x="109.8" y="100.7">47u</text>
<text x="124.7" y="97.8">10</text>
<text x="124.7" y="100.3">11</text>
<text x="128" y="98.7">RHPOUT</text>
<text x="128" y="101.2">HPGND</text>
<text x="128" y="96.1">LHPOUT</text>
<text x="141.8" y="98.7">RLINEIN</text>
<text x="142" y="96.1">LLINEIN</text>
<text x="143.8" y="101.2">MICIN</text>
<text x="150.1" y="100.3">18</text>
<text x="150.1" y="97.8">19</text>
<text x="160.3" y="97.4">1u</text>
<text x="160.4" y="99.9">C130</text>
<text x="170.4" y="99.9">1u</text>
<text x="183.9" y="101.3">RD16</text>
<text x="192" y="97.3" transform="rotate(-90 192 97.3)">2</text>
<text x="201.4" y="100.7">RD20</text>
<text x="214" y="98.8">CD29</text>
<text x="214.2" y="101.1">470p</text>
<text x="51.4" y="107.7">ENC2_B</text>
<text x="61.1" y="104.1">1</text>
<text x="61.1" y="106.7">3</text>
<text x="70" y="104.1">2</text>
<text x="70" y="106.7">4</text>
<text x="73.7" y="107.7">ENC2_S</text>
<text x="91.4" y="106.5">RD7</text>
<text x="97.2" y="107.9" transform="rotate(-90 97.2 107.9)">10K</text>
<text x="104.8" y="107.9" transform="rotate(-90 104.8 107.9)">10K</text>
<text x="105.8" y="105">RD8</text>
<text x="110.5" y="107.6">0.1u</text>
<text x="112" y="105">CD15</text>
<text x="124.7" y="102.9">12</text>
<text x="124.7" y="105.4">13</text>
<text x="124.7" y="107.9">14</text>
<text x="128" y="103.8">LOUT</text>
<text x="128" y="106.3">ROUT</text>
<text x="141.4" y="103.8">MICBIAS</text>
<text x="144.4" y="106.3">VMID</text>
<text x="150.1" y="107.9">15</text>
<text x="150.1" y="105.4">16</text>
<text x="150.1" y="102.9">17</text>
<text x="155.3" y="105">47u</text>
<text x="155.4" y="102.5">C117</text>
<text x="161.5" y="103.8">DD1</text>
<text x="161.6" y="106.3">3.3V</text>
<text x="168.6" y="107.7">DD2</text>
<text x="170.6" y="102.5">C119</text>
<text x="172.7" y="105.1">AUDIO-DEMOD</text>
<text x="191.1" y="102.7" transform="rotate(-90 191.1 102.7)">220</text>
<text x="200" y="104" transform="rotate(-90 200 104)">3.3K</text>
<text x="51.4" y="112.7">ENC1_A</text>
<text x="51.5" y="110.2">ENC1_S</text>
<text x="61.1" y="109.2">5</text>
<text x="61.1" y="111.8">7</text>
<text x="70" y="109.2">6</text>
<text x="70" y="111.8">8</text>
<text x="73.7" y="112.7">ENC1_B</text>
<text x="73.7" y="110.2">ENC2_A</text>
<text x="112.6" y="113.2">CD18</text>
<text x="128" y="108.8">AVDD</text>
<text x="143.6" y="108.8">AGND</text>
<text x="169.2" y="110.1">3.3V</text>
<text x="176.5" y="111.4">CD26</text>
<text x="191.1" y="111.8" transform="rotate(-90 191.1 111.8)">1K</text>
<text x="192.5" y="109.8">RD17</text>
<text x="51.2" y="118.6">+5V</text>
<text x="61.1" y="114.3">9</text>
<text x="69.5" y="114.3">10</text>
<text x="87.4" y="117.8">AUDIO-MOD</text>
<text x="114.6" y="115.2">47u</text>
<text x="123.3" y="114.1">PWR_FLAG</text>
<text x="132.1" y="119.5">LD5</text>
<text x="141" y="117.8">3.3V</text>
<text x="150.3" y="117">CD2</text>
<text x="152.5" y="119">47u</text>
<text x="178" y="114.2">47u</text>
<text x="132.8" y="121.8">47u</text>
<text x="86.1" y="131.5">SCL_BB</text>
<text x="99.2" y="130.6">4</text>
<text x="101.4" y="126.5">J12</text>
<text x="101.5" y="129">I2C</text>
<text x="113.6" y="131.8">SCL_BB</text>
<text x="126.6" y="130.8">4</text>
<text x="128.8" y="126.7">J13</text>
<text x="128.9" y="129.3">I2C</text>
<text x="166.4" y="127.3">+5V</text>
<text x="46.5" y="136.1">3.3V</text>
<text x="86.2" y="134.1">SDA_BB</text>
<text x="89.8" y="136.6">3.3V</text>
<text x="99.2" y="135.6">2</text>
<text x="99.2" y="133.1">3</text>
<text x="113.6" y="134.3">SDA_BB</text>
<text x="117.3" y="136.9">3.3V</text>
<text x="126.6" y="135.9">2</text>
<text x="126.6" y="133.3">3</text>
<text x="147.3" y="132.7">RD1</text>
<text x="147.6" y="135.5">10</text>
<text x="175.3" y="135.5">CD1</text>
<text x="175.8" y="137.5">0.1u</text>
<text x="183.8" y="133.3">1</text>
<text x="183.8" y="135.9">2</text>
<text x="189.6" y="136.7">DISPLAY POWER</text>
<text x="189.8" y="134.4">J11</text>
<text x="27.4" y="142.6">0.1u</text>
<text x="28" y="140.1">CD82</text>
<text x="51.1" y="140.2" transform="rotate(-90 51.1 140.2)">8</text>
<text x="99.2" y="138.2">1</text>
<text x="126.6" y="138.4">1</text>
<text x="165.9" y="138.1">CD12</text>
<text x="166" y="140.5">470u</text>
<text x="51.9" y="145.2" transform="rotate(-90 51.9 145.2)">VCC</text>
<text x="54.8" y="146.7">AREF/PB0</text>
<text x="60.1" y="149.2">PB1</text>
<text x="64.8" y="145.8">5</text>
<text x="64.8" y="148.3">6</text>
<text x="70.1" y="146.8">SDA_BB</text>
<text x="34.3" y="153.5">U10</text>
<text x="54" y="154.3">XTAL1/PB3</text>
<text x="60.1" y="151.8">PB2</text>
<text x="64.8" y="153.4">2</text>
<text x="64.8" y="156">3</text>
<text x="64.8" y="150.9">7</text>
<text x="69.8" y="151.9">SCL_BB</text>
<text x="70.1" y="154.4">VFWD</text>
<text x="25.6" y="156">ATtiny85-20P</text>
<text x="52.3" y="159.4">~{RESET}/PB5</text>
<text x="54" y="156.8">XTAL2/PB4</text>
<text x="64.8" y="158.5">1</text>
<text x="70.4" y="156.9">VREF</text>
<text x="51.9" y="165.9" transform="rotate(-90 51.9 165.9)">GND</text>
<text x="51.1" y="168.1" transform="rotate(-90 51.1 168.1)">4</text>
</g>
</svg>
